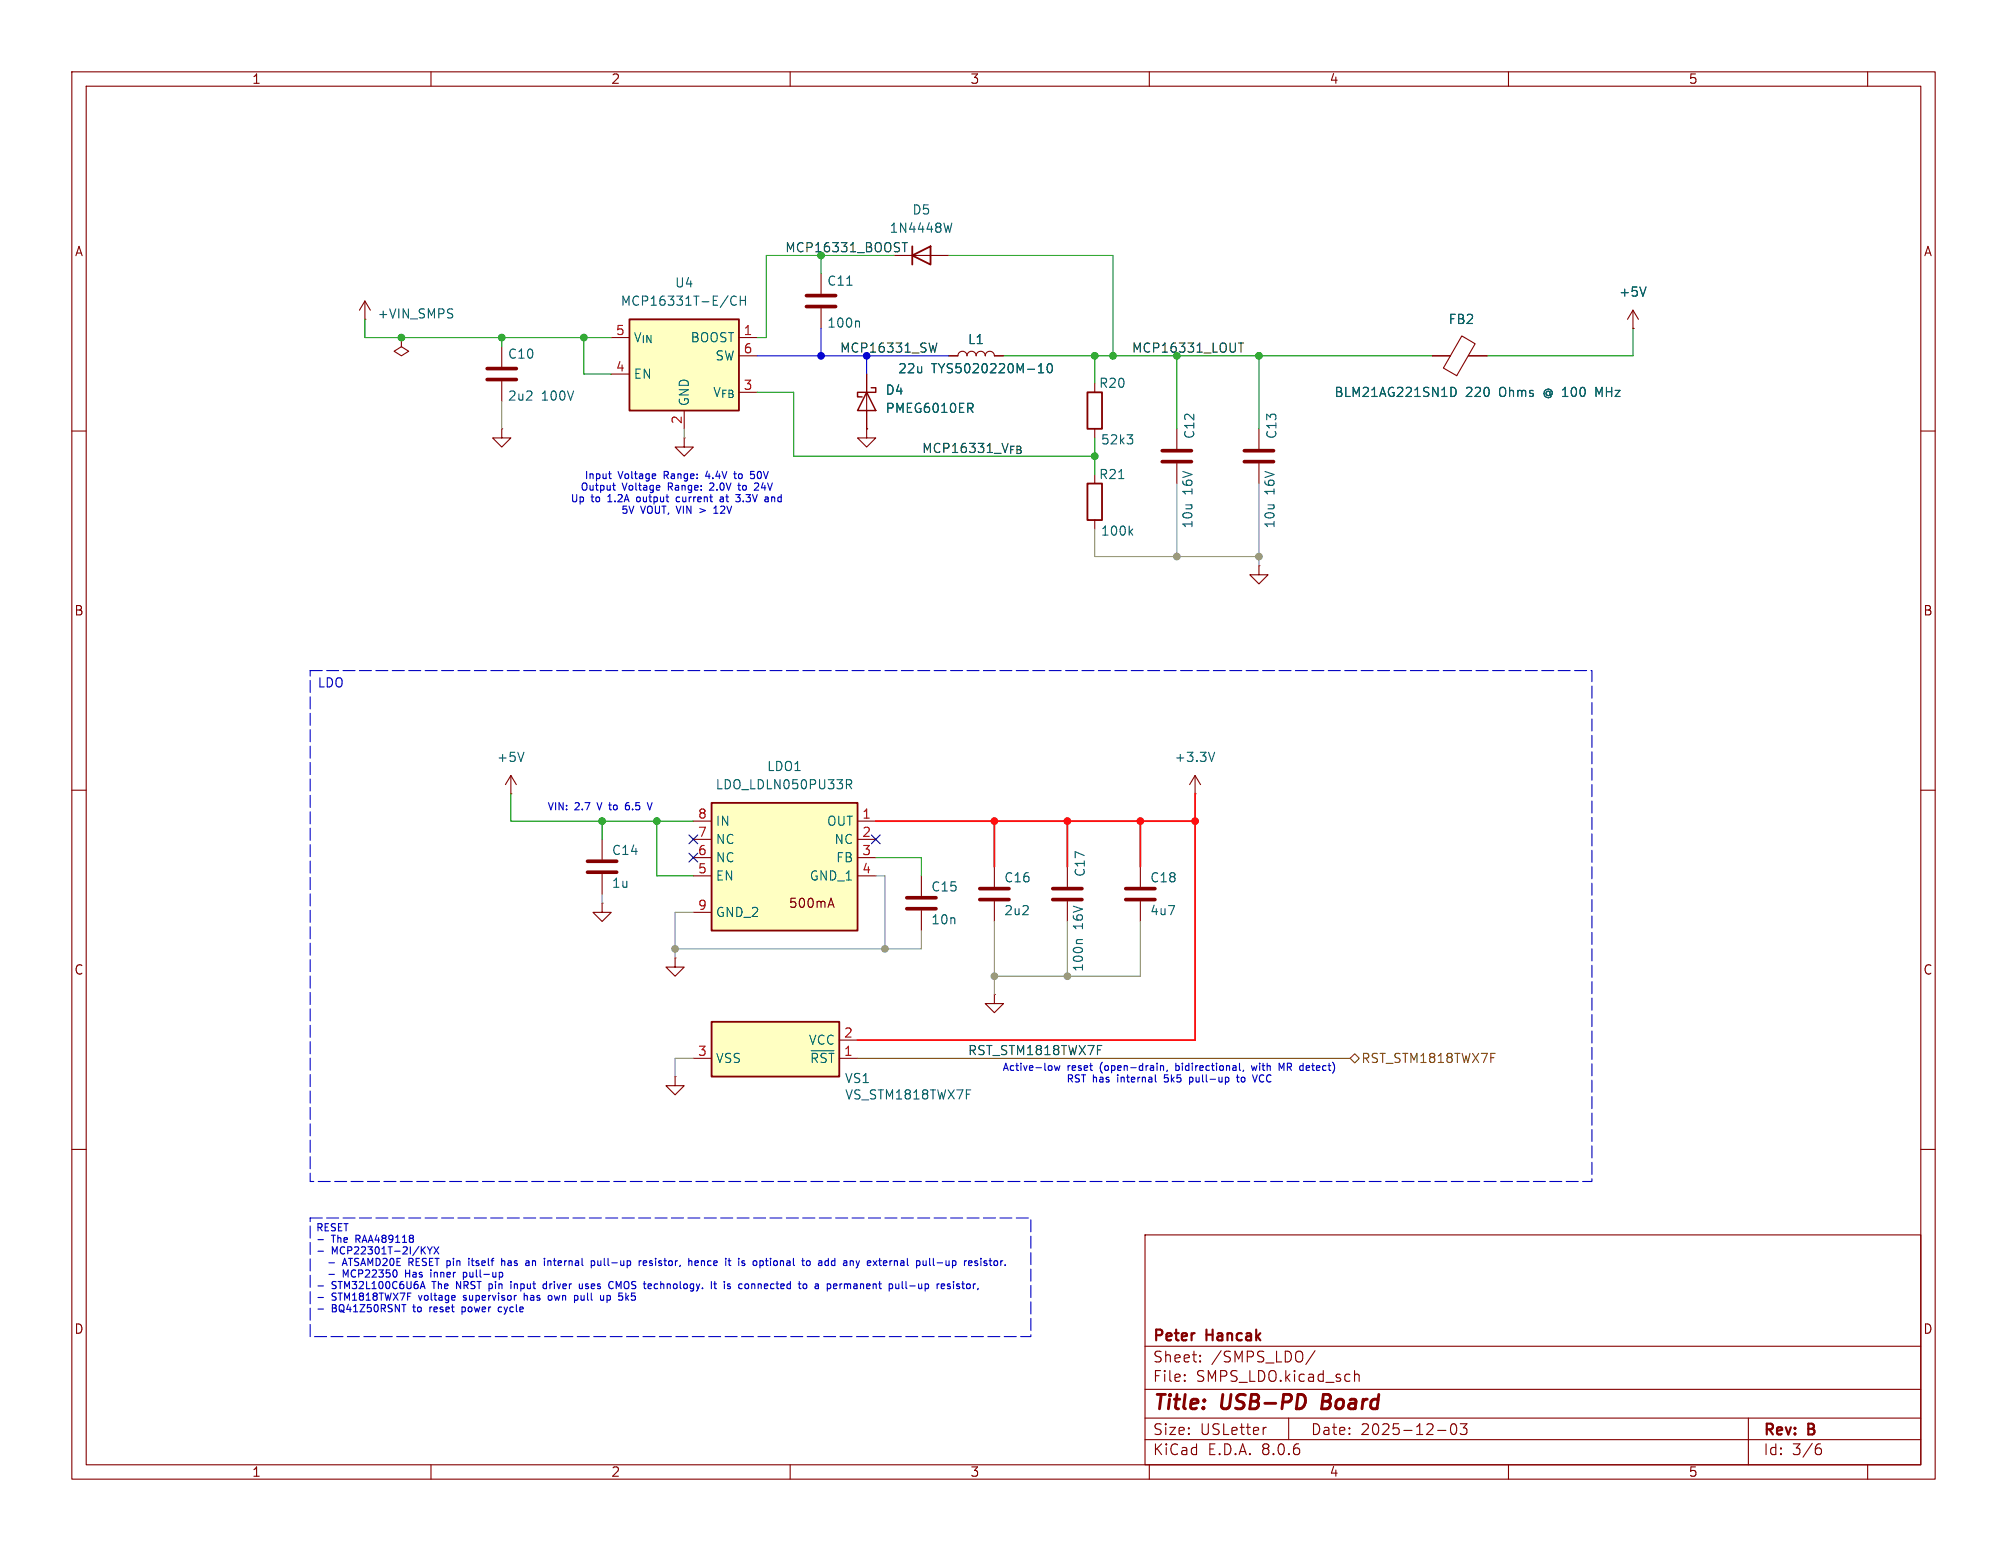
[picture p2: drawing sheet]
<svg xmlns="http://www.w3.org/2000/svg" width="279mm" height="216mm" viewBox="0 0 279 216" stroke-linecap="round" stroke-linejoin="round" font-family="sans-serif">
<g fill="none" stroke="#840000" stroke-width=".15">
<path d="M10 10h259.4v195.9h-259.4zM12 12h255.4v191.9h-255.4zM60 10v2M110 10v2M160 10v2M210 10v2M260 10v2M10 60h2M120.6 59.7v1.3h1.3l-1.3 1.2-1.2-1.2h1.2M120.6 59.7h.1M120.6 52.1v7.6M132.1 49.5h1.2a.64 .64 0 0 1 .7-.6 .64 .64 0 0 1 .6 .6 .64 .64 0 0 1 .7-.6 .64 .64 0 0 1 .6 .6 .64 .64 0 0 1 .6-.6 .64 .64 0 0 1 .7 .6 .64 .64 0 0 1 .6-.6 .64 .64 0 0 1 .6 .6h1.3"/>
<path d="M267.4 60h2M175.3 78.7v1.3h1.2l-1.2 1.3-1.3-1.3h1.3M175.3 78.7h.1M10 110h2M166.4 110.5h.1M166.4 108l.7 1.2M166.4 108v2.5M166.4 108l-.8 1.2M267.4 110h2M10 160h2M267.4 160h2M159.4 171.9h108v32h-108z"/>
<path d="M159.4 197.4h108M159.4 193.4h108M159.4 187.4h108M164.9 192.1l.1 .1-.1 .1M164.9 192.1v.1v.1M164.9 191.4v.1M164.9 192.1v.2M164.9 191.4h.1l-.1 .1M167.1 189.4v.1v.1M167.1 189.4l-.1 .1 .1 .1M167.1 188.7v.1M167.1 189.4v.2"/>
<path d="M167.1 188.7h-.1l.1 .1M176.3 198.7l-.3 .1M179.4 197.4v3M183.1 188l-1.3 1.9M188.6 191.4a.37 .37 0 0 1 .6 .1v.8M188.6 190.8v1.5M200.1 199.1h1.2M202.1 198.3a.36 .36 0 0 1 .3-.1 .36 .36 0 0 1 .3 .3 .77 .77 0 0 1-.4 1.2 .91 .91 0 0 1-.2-1.4zM203.3 198.2h.9l-.5 .6a.41 .41 0 0 1 .5 .2v.4l-.1 .2-.6 .1-.2-.2M243.4 197.4v6.5M60 203.9v2M110 203.9v2"/>
<path d="M159.4 200.4h108M160 203.9v2M210 203.9v2M253 201.6h.3l.3 .2-.1 .5-.2 .2h-.3M253.4 201l-.4 .1M260 203.9v2"/>
</g>
<path d="M184.2 194.1l-.2 2h.7" fill="none" stroke="#840000" stroke-width=".4"/>
<path d="M135 56.8l.5 .6M135.3 56.2l.2 .2-.2 .3M144.6 51.9h.7M144.6 51l.3-.4v1.3M145.9 50.7l.3-.1a.79 .79 0 0 1 0 1.3l-.2-.1-.2-.2v-.5zM169.1 104.7l-.4 1.3" fill="none" stroke="#006464" stroke-width=".15"/>
<path d="M120.6 54.6l1.3 2.6h-2.5zM121.3 54h.6v.6h-2.5v.6h.6" fill="none" stroke="#840000" stroke-width=".2"/>
<path d="M99.1 111.8h20.3v17.7h-20.3z" fill="#ffffc2"/>
<path d="M127 35.6l2.5-1.3v2.5zM127 34.3v2.5M99.1 111.8h20.3v17.7h-20.3z" fill="none" stroke="#840000" stroke-width=".25"/>
<path d="M115.4 125.9h.6M115.7 125l.4 1.3" fill="none" stroke="#840000" stroke-width=".16"/>
<path d="M124.5 35.6h7.6M96.5 114.3h2.6M96.5 116.8h2.6M96.5 119.4h2.6M119.4 114.3h2.5M119.4 116.8h2.5M119.4 119.4h2.5M83.8 125.7v1.3h1.3l-1.3 1.3-1.3-1.3h1.3M83.8 125.7h.1M96.5 121.9h2.6M96.5 127h2.6M119.4 121.9h2.5" fill="none" stroke="#840000" stroke-width=".15"/>
<path d="M132.5 31.1l-.3 1.2M117.8 108.5h.5l.3 .3-.2 .3-.6 .1M118.1 109.2l.5 .6" fill="none" stroke="#006464" stroke-width=".15"/>
<path d="M99.1 142.2h17.7v7.7h-17.7z" fill="#ffffc2"/>
<path d="M151.4 54.6h2v5.1h-2zM151.4 67.3h2v5.1h-2zM99.1 142.2h17.7v7.7h-17.7z" fill="none" stroke="#840000" stroke-width=".25"/>
<g fill="none" stroke="#840000" stroke-width=".15">
<path d="M114.3 38.1v2.8M55.9 47v1.3l1 .6-1 .6-1-.6 1-.6M55.9 47h.1M69.8 59.7v1.3h1.3l-1.3 1.2-1.2-1.2h1.2M69.8 59.7h.1M69.8 48.3v2.8M69.8 53.1v2.8M114.3 42.9v2.8M152.4 53.3v1.3M152.4 59.7v1.3M163.8 59.7v2.8M175.3 59.7v2.8"/>
<path d="M199.4 49.5h2.5M203.5 46.8l1.9 1.1-2.6 4.4-1.9-1.1zM204.4 49.5h2.6M227.3 45.7h.1M227.3 43.2l-.7 1.3M227.3 43.2v2.5M227.3 43.2l.8 1.3M95.2 61v1.2h1.3l-1.3 1.3-1.2-1.3h1.2M95.2 61h.1M152.4 66v1.3M152.4 72.4v1.3M163.8 64.5v2.8"/>
<path d="M175.3 64.5v2.8M71.1 110.5h.1M71.1 108l-.7 1.2M71.1 108v2.5M71.1 108l.8 1.2M83.8 116.8v2.8M83.8 121.7v2.8M94 133.4v1.2h1.2l-1.2 1.3-1.3-1.3h1.3M94 133.4h.1M128.3 121.9v2.8M128.3 126.7v2.8M138.4 138.4v1.3h1.3l-1.3 1.3-1.2-1.3h1.2"/>
<path d="M138.4 138.4h.1M138.4 120.7v2.7M138.4 125.5v2.8M148.6 120.7v2.7M148.6 125.5v2.8M158.7 120.7v2.7M158.7 125.5v2.8M94 149.9v1.2h1.2l-1.2 1.3-1.3-1.3h1.3M94 149.9h.1M96.5 147.3h2.6M116.8 147.3h2.6M116.8 144.8h2.6"/>
</g>
<g fill="none" stroke="#006464" stroke-width=".15">
<path d="M117.9 39.7h.7M229.1 39.9l-.4 1.3M119.5 44.7l.1 .2v.6M202 53.9a.64 .64 0 0 1 .7 .7 .64 .64 0 0 1-.7 .6M222.6 54.8l-.4-.9v1.3M155.7 66.6h.8M156.9 60.5h.8l-.4 .5M157.3 74l.4 .5M157.4 61l.3 .2v.4l-.3 .2M157.7 73.6l-.5 .5M72.9 104.7l-.4 1.3M150.7 130.8h-.7l-.2 .2"/>
<path d="M112.9 146.3h3.2M134.5 151.7h.6"/>
</g>
<g fill="none" stroke="#840000" stroke-width=".51">
<path d="M67.8 52.8h4.1M67.8 51.3h4.1M112.3 42.7h4M112.3 41.1h4M161.8 64.3h4.1M161.8 62.7h4.1M173.2 64.3h4.1M173.2 62.7h4.1M81.8 119.9h4.1M81.8 121.4h4.1M126.2 126.5h4.1M126.2 125h4.1"/>
<path d="M136.4 125.2h4.1M136.4 123.7h4.1M146.6 125.2h4M146.6 123.7h4M156.7 125.2h4.1M156.7 123.7h4.1"/>
</g>
<path d="M87.6 44.5h15.3v12.7h-15.3z" fill="#ffffc2"/>
<path d="M87.6 44.5h15.3v12.7h-15.3z" fill="none" stroke="#840000" stroke-width=".25"/>
<g fill="none" stroke="#840000" stroke-width=".15">
<path d="M50.8 44.5h.1M50.8 41.9l-.8 1.3M50.8 41.9v2.6M50.8 41.9l.8 1.3M85.1 47h2.5M85.1 52.1h2.5M95.2 57.2v2.5M102.9 47h2.5M102.9 54.6h2.5M102.9 49.5h2.5M120.6 59.7h.1M120.6 52.1v2.5"/>
<path d="M120.6 57.2v2.5M132.1 49.5h1.2M138.4 49.5h1.3M199.4 49.5h2.5M204.5 49.5h2.5M227.3 45.7h.1"/>
</g>
<g fill="none" stroke="#006464" stroke-width=".15">
<path d="M229.1 39.9l-.4 1.3M62.8 43l.2 .1M63 43.8v.3M102.5 41.3a.51 .51 0 0 0-.6 0 .51 .51 0 0 0-.2 .6 .48 .48 0 0 0 .3 .5 .48 .48 0 0 0 .5 0M103.1 41.2v1.3M103.1 41.8h.7M103.8 41.2v1.3M135 56.8l.5 .6M135.3 56.2l.2 .2-.2 .3M144.6 51.9h.7M144.6 51l.3-.4v1.3M145.9 50.7l.3-.1a.79 .79 0 0 1 0 1.3l-.2-.1-.2-.2v-.5z"/>
<path d="M202 53.9a.64 .64 0 0 1 .7 .7 .64 .64 0 0 1-.7 .6M222.6 54.8l-.4-.9v1.3"/>
</g>
<path d="M188 147.3l.6-.6 .6 .6-.6 .7z" fill="none" stroke="#725600" stroke-width=".15"/>
<path d="M125.6 33.8h.7M126 33.8v1.2M130.4 47.7l-.3 1.3-.2-.9M172.4 47.7h.7M172.8 47.7v1.3" fill="none" stroke="#0f0f0f" stroke-width=".15"/>
<g fill="none" stroke="#0000c2" stroke-width=".15">
<path d="M84.7 66h.4M84.9 65.6v.9l.2 .1M85.3 67.6h.4M85.4 67.2v.9l.3 .1M88.7 69.3v.4M91.1 66l.2 .2-.5 .1M91.2 66.6h-.1M91.7 67.6l.2 .2-.5 .1M91.8 68.2h-.1M94.2 69.3v.4l.3 .1M99.3 67.7l-.5 .5h.6M99.4 71.5h.5"/>
<path d="M99.4 70.7l.3-.2v1M100.3 69.2h.4v.6M100.7 69.4l-.3 .1-.2 .1 .2 .2h.3M102.1 66h.4M102.3 65.6v.9l.2 .1M102.4 68.8h.6l-.3 .4 .3 .1v.4l-.1 .1h-.3M102.7 67.6h.4M102.9 67.2v.9l.2 .1M104.5 65.6h.5M104.5 66.1l.4-.1 .1 .2M105 66.4l-.1 .2h-.4M105.6 67.7l-.6 .5h.6"/>
<path d="M107.4 69.2v.6M107.6 69.2l-.2 .1M87.4 111.7l-.1 .1a.67 .67 0 0 0 0 .9h.1M87.4 112.1h-.1l-.2 .2M90.1 111.7l.3 1 .4-1M146.3 148.3l.2 .2v.3l-.2 .2M146.8 148.3l.2 .7 .2-.5 .2 .5 .2-.7M160.8 149.6v.9l.2 .1M161.6 148.3v.7M161.6 148.4l.1-.1 .2 .1 .1 .6M162.1 150.5v.1M162.1 149.6v.4"/>
<path d="M162.5 149l-.1 .1M165.6 149.9v1M165.6 150.6h.3M165.7 149.9l-.1 .1M170.9 149.9l.2 .2v.3l-.2 .2h-.2M172.1 149.9h.4M172.3 149.6v.9l.2 .1M172.6 148v.9l.1 .1M173.1 149l-.1 .1M174.2 148.3l.2 .7 .2-.5M175 149.6l-.3 1M178.7 148l-.3 .7-.3-.7v1"/>
<path d="M44.3 172.6h.7M44.3 174.2h.7M44.3 179h.7M45.8 175.8h.8M45.8 177.4h.8M47.7 175.9h.5M48 175.2l-.4 1M48.1 177.5l-.3-.7v1M56.5 176.8v1M56.5 177.3h.5M56.9 175.2v1M56.9 175.7h.4"/>
<path d="M57.2 175.7l.3 .5M58.5 179.4l.3-1 .4 1M58.6 179.1h.5M59.5 173.6l.3 .5M59.8 174.1v.5M60.2 173.6l-.4 .5M60.4 173.6l.7 1M60.5 177.1v.7M61.1 173.6l-.7 1M63.6 179.4v-1l.5 1M65 177.3l-.1 .4h-.4M65.6 175.5h.4"/>
<path d="M65.7 175.2v.8l.3 .2M68.2 179.4h.2M69.8 175.6l.2-.1h.2l.1 .7M69.8 175.2v1M71 175.5h-.3M71.1 175.8h-.3l-.1 .1v.2l.4 .1M71.1 178.4v.1M71.1 178.7v.7M71.6 178.7v.7M71.7 178.7l-.1 .1M73 180v1M74.1 175.5v.7"/>
<path d="M74.5 175.5h-.2l-.2 .1M75.8 175.2v.1M76.1 178.8l-.3-.1-.2 .2 .1 .4h.4M76.1 178.4v1M77 175.5h.4M77.2 175.2v.8l.2 .2M81.1 179.3l-.3 .1M81.1 178.7v.7M81.5 179.3l.3 .1M81.8 178.7l-.3 .2 .1 .1 .2 .1M82.7 175.5l.1 .2-.1 .4M83.2 175.5l.1 .6 .2 .1 .1-.1"/>
<path d="M83.6 175.5v.7M84.1 175.2l.1 .9M85.4 178.5l-.3-.1-.3 .2M86.1 179.1l-.3-.7v1M86.2 180l-.1 .5M87.1 180v1M89.3 175.5h-.2M89.6 175.8l.4-.1v-.2h-.3l-.1 .1v.5h.4M90.8 175.5h-.2l-.2 .1 .1 .2 .3 .1v.2h-.4M91.1 179.2l.2 .2M91.3 178.7l-.2 .2M96.7 175.6l.2-.1h.2l.1 .1v.1l-.5 .1"/>
<path d="M96.7 176l.2 .2 .3-.1M97.6 175.6l.2-.1h.2l.1 .7M97.6 175.5v.7M99.4 178.7h.3M99.5 178.4v.8l.2 .2M100.8 178.4v.1M100.8 178.7v.7M102.8 175.2v.1M103 178.7l-.2 .2v.3l.2 .2M103.3 176.1h.3M103.6 175.5h-.2l-.1 .1v.2l.3 .1M104.7 178.8h.3l.1 .6"/>
<path d="M105.2 175.5l.2 .2v.3l-.2 .2M108 175.5h-.2l-.1 .2v.4l.3 .1M113.5 178.8h.4M113.8 179h-.2l-.1 .1v.2l.3 .1M114 175.5h.4v.7M114.4 175.7l-.3 .1-.2 .1 .2 .3 .3-.1M115.2 175.5h-.2l-.2 .2 .1 .4 .3 .1M116.4 178.7h-.2l-.2 .2 .1 .4 .3 .1M116.5 179l-.5 .1M117.7 175.5h-.2M117.8 175.8h-.2l-.2 .1 .1 .2 .3 .1M118.4 178.8l-.3-.1-.1 .2"/>
<path d="M120.7 175.6l.2-.1h.2l.1 .1v.1l-.5 .1M120.7 176l.2 .2 .3-.1M122.5 175.2v.8M124.5 175.6l.3-.1 .1 .1M124.5 175.5v.7M126.1 178.4v.8l.2 .2M126.6 179h.8M130.5 175.8h.7M131.7 175.5v.6h.4M132.2 179.1l.1 .1-.1 .2M132.2 178.7l.1 .1M132.7 178.4v.1"/>
<path d="M132.7 178.7v.7M133.6 178.8l-.3-.1-.1 .2v.1l.4 .1v.2h-.4M133.9 178.7h.4M134 178.4v.8l.2 .2M137 175.7l.4 .3-.1 .2-.3-.1M137.4 175.5h-.3l-.1 .1M137.7 175.5h.4M137.8 175.2v.8l.3 .2M138.4 175.6l.2-.1 .2 .1 .1 .4-.1 .1-.2 .1-.2-.1zM44.3 180.6h.7M44.3 182.2h.7M59.8 181.9v.7"/>
<path d="M64.3 181.9v1M64.3 182.6h.3M64.5 180.9l.1 .1M64.6 180.4v.2M64.6 181.9l-.3 .1M69.4 182.1l.1 .5h.3M76.3 180.5l.2-.2 .2 .1 .1 .1-.1 .4-.2 .1-.2-.2M80.1 180.3l.3 .1 .1 .1-.1 .4-.3 .1M84 180.9l-.3 .1M84 180.3v.7M84.5 180.9l.3 .1M84.5 180.3v1"/>
<path d="M84.8 180.3l-.3 .1M87.2 180.6l.3 .4M87.5 180.3l-.4 .4"/>
</g>
<path d="M43.2 93.3h178.4v71.2h-178.4zM43.2 169.5h100.3v16.6h-100.3z" fill="none" stroke="#0000c2" stroke-width=".15" stroke-dasharray="1.7 .6"/>
<g fill="none" stroke="#009600" stroke-width=".15">
<path d="M114.3 35.6v2.5M124.5 35.6h-17.8v11.4h-1.3M132.1 35.6h22.8v13.9M50.8 44.5v2.5h34.3M69.8 47v1.3M81.3 47v5.1h3.8M105.4 54.6h5.1v8.9h41.9M139.7 49.5h59.7M152.4 49.5v3.8M163.8 49.5v10.2M175.3 49.5v10.2M227.3 45.7v3.8h-20.3"/>
<path d="M152.4 61v5M71.1 110.5v3.8h25.4M83.8 114.3v2.5M91.4 114.3v7.6h5.1M121.9 119.4h6.4v2.5"/>
</g>
<path d="M121.9 114.3h44.5M138.4 114.3v6.4M148.6 114.3v6.4M158.7 114.3v6.4M166.4 110.5v34.3h-47" fill="none" stroke="#f00" stroke-width=".25"/>
<g fill="none" stroke="#848484" stroke-width=".15">
<path d="M69.8 55.9v3.8M95.2 59.7v1.3M152.4 73.7v3.8h22.9M163.8 67.3v10.2M175.3 67.3v11.4M83.8 124.5v1.2M96.5 127h-2.5v6.4M121.9 121.9h1.3v10.2M128.3 129.5v2.6h-34.3M138.4 128.3v10.1M148.6 128.3v7.6M158.7 128.3v7.6h-20.3"/>
<path d="M96.5 147.3h-2.5v2.6"/>
</g>
<path d="M105.4 49.5h26.7M114.3 45.7v3.8M120.6 49.5v2.6" fill="none" stroke="#00f" stroke-width=".15"/>
<path d="M119.4 147.3h68.6" fill="none" stroke="#848400" stroke-width=".15"/>
<path d="M95.9 118.8l1.2 1.2M95.9 116.2l1.2 1.2M97.1 118.8l-1.2 1.2M97.1 116.2l-1.2 1.2M121.3 116.2l1.2 1.2M122.5 116.2l-1.2 1.2" fill="none" stroke="#000084" stroke-width=".15"/>
<g fill="#848484" stroke="#848484" stroke-width=".15">
<circle cx="175.3" cy="77.5" r=".46"/>
<circle cx="163.8" cy="77.5" r=".46"/>
<circle cx="123.2" cy="132.1" r=".46"/>
<circle cx="138.4" cy="135.9" r=".46"/>
<circle cx="148.6" cy="135.9" r=".46"/>
<circle cx="94" cy="132.1" r=".46"/>
</g>
<g fill="#f00" stroke="#f00" stroke-width=".15">
<circle cx="166.4" cy="114.3" r=".46"/>
<circle cx="158.7" cy="114.3" r=".46"/>
<circle cx="138.4" cy="114.3" r=".46"/>
<circle cx="148.6" cy="114.3" r=".46"/>
</g>
<g fill="#009600" stroke="#009600" stroke-width=".15">
<circle cx="175.3" cy="49.5" r=".46"/>
<circle cx="91.4" cy="114.3" r=".46"/>
<circle cx="69.8" cy="47" r=".46"/>
<circle cx="55.9" cy="47" r=".46"/>
<circle cx="81.3" cy="47" r=".46"/>
<circle cx="83.8" cy="114.3" r=".46"/>
<circle cx="154.9" cy="49.5" r=".46"/>
<circle cx="152.4" cy="49.5" r=".46"/>
<circle cx="152.4" cy="63.5" r=".46"/>
</g>
<circle cx="114.3" cy="49.5" r=".46" fill="#00f" stroke="#00f" stroke-width=".15"/>
<g font-size="2.8" fill="#840000">
<text x="160.4" y="196.8">Title:</text>
<text x="170.1" y="196.8">USB-PD</text>
<text x="184.9" y="196.8">Board</text>
</g>
<g font-size="2.1" fill="#840000">
<text x="160.4" y="189.9">Sheet:</text>
<text x="160.4" y="187.1">Peter</text>
<text x="168" y="187.1">Hancak</text>
<text x="168.6" y="189.9">/SMPS_LDO/</text>
<text x="160.4" y="192.6">File:</text>
<text x="166.5" y="192.6">SMPS_LDO.kicad_sch</text>
<text x="160.4" y="202.8">KiCad</text>
<text x="160.4" y="200">Size:</text>
<text x="167.1" y="200">USLetter</text>
<text x="168.1" y="202.8">E.D.A.</text>
<text x="175.7" y="202.8">8.0.6</text>
<text x="182.4" y="200">Date:</text>
<text x="189.4" y="200">2025-12-03</text>
<text x="245.4" y="200.2">Rev:</text>
<text x="245.4" y="202.8">Id:</text>
<text x="249.5" y="202.8">3/6</text>
<text x="251.8" y="200.2">B</text>
</g>
<g font-size="1.8" fill="#840000">
<text x="35" y="11.9">1</text>
<text x="85" y="11.9">2</text>
<text x="135" y="11.9">3</text>
<text x="185" y="11.9">4</text>
<text x="235" y="11.9">5</text>
<text x="10.3" y="35.9">A</text>
<text x="267.7" y="35.9">A</text>
<text x="10.3" y="85.9">B</text>
<text x="267.7" y="85.9">B</text>
<text x="109.7" y="126.6">500mA</text>
<text x="10.3" y="135.9">C</text>
<text x="267.7" y="135.9">C</text>
<text x="10.3" y="185.9">D</text>
<text x="267.7" y="185.9">D</text>
<text x="35" y="205.8">1</text>
<text x="85" y="205.8">2</text>
<text x="135" y="205.8">3</text>
<text x="185" y="205.8">4</text>
<text x="235" y="205.8">5</text>
</g>
<g font-size="1.8" fill="#009600">
<text x="109.2" y="35.2">MCP16331_BOOST</text>
<text x="157.5" y="49.2">MCP16331_LOUT</text>
</g>
<g font-size="1.8" fill="#006464">
<text x="123.8" y="32.6">1N4448W</text>
<text x="126.9" y="30.1">D5</text>
<text x="93.9" y="40.2">U4</text>
<text x="115.1" y="40">C11</text>
<text x="225.3" y="41.5">+5V</text>
<text x="52.5" y="44.6">+VIN_SMPS</text>
<text x="86.3" y="42.8">MCP16331T-E/CH</text>
<text x="88.1" y="47.9">V_{IN}</text>
<text x="96.1" y="47.9">BOOST</text>
<text x="115.1" y="45.8">100n</text>
<text x="201.6" y="45.3">FB2</text>
<text x="70.6" y="50.1">C10</text>
<text x="88.1" y="52.9">EN</text>
<text x="99.5" y="50.4">SW</text>
<text x="124.9" y="52.2">22u</text>
<text x="129.7" y="52.2">TYS5020220M-10</text>
<text x="134.7" y="48.1">L1</text>
<text x="70.6" y="56">2u2</text>
<text x="75.4" y="56">100V</text>
<text x="96.1" y="56.6" transform="rotate(-90 96.1 56.6)">GND</text>
<text x="99.1" y="55.5">V_{FB}</text>
<text x="123.2" y="55.2">D4</text>
<text x="123.2" y="57.7">PMEG6010ER</text>
<text x="152.9" y="54.2">R20</text>
<text x="185.7" y="55.5">BLM21AG221SN1D</text>
<text x="204" y="55.5">220</text>
<text x="208.8" y="55.5">Ohms</text>
<text x="215.2" y="55.5">@ 100</text>
<text x="222.8" y="55.5">MHz</text>
<text x="153.2" y="62.1">52k3</text>
<text x="166.5" y="61.2" transform="rotate(-90 166.5 61.2)">C12</text>
<text x="177.9" y="61.2" transform="rotate(-90 177.9 61.2)">C13</text>
<text x="152.9" y="66.9">R21</text>
<text x="166.2" y="68.9" transform="rotate(-90 166.2 68.9)">16V</text>
<text x="177.6" y="68.9" transform="rotate(-90 177.6 68.9)">16V</text>
<text x="153.2" y="74.8">100k</text>
<text x="166.2" y="73.7" transform="rotate(-90 166.2 73.7)">10u</text>
<text x="177.6" y="73.7" transform="rotate(-90 177.6 73.7)">10u</text>
<text x="69.1" y="106.3">+5V</text>
<text x="106.7" y="107.5">LDO1</text>
<text x="163.4" y="106.3">+3.3V</text>
<text x="99.5" y="110.1">LDO_LDLN050PU33R</text>
<text x="85.1" y="119.2">C14</text>
<text x="99.6" y="117.7">NC</text>
<text x="99.6" y="115.2">IN</text>
<text x="115" y="115.2">OUT</text>
<text x="116.1" y="117.7">NC</text>
<text x="85.1" y="123.8">1u</text>
<text x="99.6" y="122.8">EN</text>
<text x="99.6" y="120.2">NC</text>
<text x="112.6" y="122.8">GND_1</text>
<text x="116.3" y="120.2">FB</text>
<text x="129.5" y="124.3">C15</text>
<text x="139.7" y="123">C16</text>
<text x="151.2" y="122.2" transform="rotate(-90 151.2 122.2)">C17</text>
<text x="160" y="123">C18</text>
<text x="99.6" y="127.9">GND_2</text>
<text x="129.5" y="128.9">10n</text>
<text x="139.7" y="127.6">2u2</text>
<text x="151" y="129.4" transform="rotate(-90 151 129.4)">16V</text>
<text x="160" y="127.6">4u7</text>
<text x="151" y="135.4" transform="rotate(-90 151 135.4)">100n</text>
<text x="99.6" y="148.2">VSS</text>
<text x="112.5" y="145.6">VCC</text>
<text x="112.7" y="148.2">~{RST}</text>
<text x="117.5" y="151">VS1</text>
<text x="117.6" y="153.3">VS_STM1818TWX7F</text>
</g>
<g font-size="1.8" fill="#a90000">
<text x="85.7" y="46.7">5</text>
<text x="103.4" y="46.7">1</text>
<text x="85.7" y="51.8">4</text>
<text x="103.4" y="49.3">6</text>
<text x="95" y="59.1" transform="rotate(-90 95 59.1)">2</text>
<text x="103.4" y="54.4">3</text>
<text x="97.1" y="119.1">6</text>
<text x="97.1" y="116.6">7</text>
<text x="97.1" y="114">8</text>
<text x="119.9" y="114">1</text>
<text x="119.9" y="116.6">2</text>
<text x="119.9" y="119.1">3</text>
<text x="97.1" y="121.7">5</text>
<text x="119.9" y="121.7">4</text>
<text x="97.1" y="126.7">9</text>
<text x="97.1" y="147.1">3</text>
<text x="117.4" y="147.1">1</text>
<text x="117.4" y="144.5">2</text>
</g>
<text font-size="1.8" fill="#00f" x="116.8" y="49.2">MCP16331_SW</text>
<g font-size="1.8" fill="#0f0f0f">
<text x="128.3" y="63.2">MCP16331_V_{FB}</text>
<text x="134.7" y="147">RST_STM1818TWX7F</text>
</g>
<text font-size="1.8" fill="#0000c2" x="44.1" y="96">LDO</text>
<text font-size="1.8" fill="#725600" x="189.4" y="148.2">RST_STM1818TWX7F</text>
<g font-size="1.4" fill="#0000c2">
<text x="79.3" y="70.1">Up</text>
<text x="80.7" y="68.5">Output</text>
<text x="81.3" y="66.9">Input</text>
<text x="82.3" y="70.1">to</text>
<text x="84.8" y="70.1">1.2A</text>
<text x="86.1" y="66.9">Voltage</text>
<text x="86.4" y="71.7">5V</text>
<text x="86.6" y="68.5">Voltage</text>
<text x="89.1" y="70.1">output</text>
<text x="89.2" y="71.7">VOUT, VIN</text>
<text x="92.6" y="66.9">Range:</text>
<text x="93.2" y="68.5">Range:</text>
<text x="94.8" y="70.1">current</text>
<text x="97.8" y="71.7">&gt;</text>
<text x="98.7" y="66.9">4.4V</text>
<text x="99.3" y="68.5">2.0V</text>
<text x="100.1" y="71.7">12V</text>
<text x="101.2" y="70.1">at</text>
<text x="102.9" y="66.9">to</text>
<text x="103.5" y="68.5">to</text>
<text x="103.7" y="70.1">3.3V</text>
<text x="105.4" y="66.9">50V</text>
<text x="106" y="68.5">24V</text>
<text x="108" y="70.1">and</text>
<text x="76.1" y="113">VIN:</text>
<text x="80" y="113">2.7</text>
<text x="83.4" y="113">V to</text>
<text x="87.8" y="113">6.5</text>
<text x="139.5" y="149.3">Active-low</text>
<text x="148.6" y="149.3">reset</text>
<text x="153.3" y="149.3">(open-drain,</text>
<text x="164.1" y="149.3">bidirectional,</text>
<text x="175" y="149.3">with</text>
<text x="179" y="149.3">MR</text>
<text x="182.2" y="149.3">detect)</text>
<text x="148.4" y="150.9">RST has</text>
<text x="155.7" y="150.9">internal</text>
<text x="162.5" y="150.9">5k5</text>
<text x="166.3" y="150.9">pull-up</text>
<text x="173.2" y="150.9">to</text>
<text x="175.7" y="150.9">VCC</text>
<text x="43.9" y="171.8">RESET</text>
<text x="46.2" y="173.4">The</text>
<text x="49.7" y="173.4">RAA489118</text>
<text x="46.2" y="175">MCP22301T-2I/KYX</text>
<text x="46.2" y="179.8">STM32L100C6U6A</text>
<text x="48.2" y="176.6">ATSAMD20E</text>
<text x="48.2" y="178.2">MCP22350</text>
<text x="57.1" y="178.2">Has</text>
<text x="57.6" y="176.6">RESET pin</text>
<text x="60.4" y="179.8">The</text>
<text x="60.9" y="178.2">inner</text>
<text x="64" y="179.8">NRST</text>
<text x="65.7" y="178.2">pull-up</text>
<text x="66.5" y="176.6">itself</text>
<text x="68.8" y="179.8">pin</text>
<text x="71.3" y="176.6">has</text>
<text x="72.1" y="179.8">input</text>
<text x="74.9" y="176.6">an</text>
<text x="76.9" y="179.8">driver</text>
<text x="77.8" y="176.6">internal</text>
<text x="82.1" y="179.8">uses</text>
<text x="84.5" y="176.6">pull-up</text>
<text x="86.5" y="179.8">CMOS</text>
<text x="91.5" y="176.6">resistor,</text>
<text x="91.7" y="179.8">technology.</text>
<text x="98.6" y="176.6">hence</text>
<text x="101.3" y="179.8">It</text>
<text x="103.3" y="179.8">is</text>
<text x="104" y="176.6">it</text>
<text x="105.6" y="179.8">connected</text>
<text x="106.1" y="176.6">is</text>
<text x="108.4" y="176.6">optional</text>
<text x="114.3" y="179.8">to</text>
<text x="115.5" y="176.6">to</text>
<text x="116.8" y="179.8">a</text>
<text x="118" y="176.6">add</text>
<text x="118.7" y="179.8">permanent</text>
<text x="121.8" y="176.6">any</text>
<text x="125.3" y="176.6">external</text>
<text x="127.6" y="179.8">pull-up</text>
<text x="132.4" y="176.6">pull-up</text>
<text x="134.5" y="179.8">resistor,</text>
<text x="139.3" y="176.6">resistor.</text>
<text x="46.2" y="181.4">STM1818TWX7F</text>
<text x="46.2" y="183">BQ41Z50RSNT</text>
<text x="57.8" y="183">to</text>
<text x="58.5" y="181.4">voltage</text>
<text x="60.3" y="183">reset</text>
<text x="65" y="181.4">supervisor</text>
<text x="65" y="183">power</text>
<text x="70.4" y="183">cycle</text>
<text x="73.7" y="181.4">has</text>
<text x="77.3" y="181.4">own</text>
<text x="81.2" y="181.4">pull</text>
<text x="85.1" y="181.4">up</text>
<text x="87.9" y="181.4">5k5</text>
</g>
</svg>
